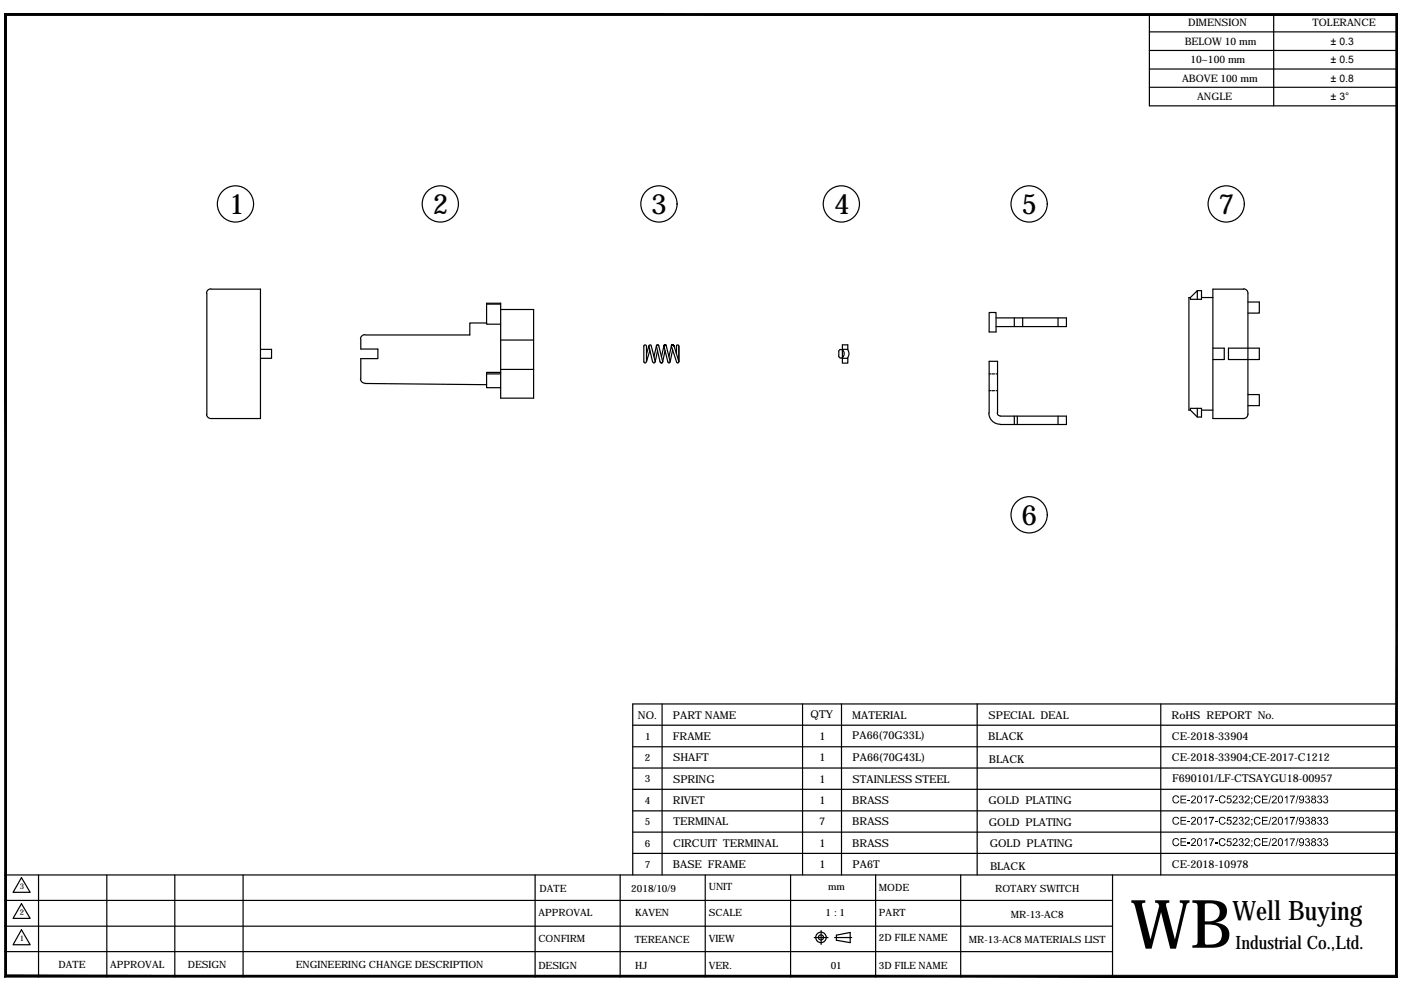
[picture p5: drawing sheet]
<svg xmlns="http://www.w3.org/2000/svg" width="297mm" height="210mm" viewBox="0 0 297 210" stroke-linecap="round" stroke-linejoin="round" font-family="sans-serif">
<g fill="#000" stroke="#000" stroke-width=".21">
<path d="M1 2.9v.4h295zM1 2.9h295.3l-.3 .4z"/>
<path d="M296 3.3v203.5l.3-203.9zM296.3 2.9v204.3l-.3-.4z"/>
<path d="M1 2.9v204.3l.4-.4zM1 2.9h.4v203.9z"/>
<path d="M1.4 206.8l294.9 .4-.3-.4zM1 207.2l.4-.4 294.9 .4z"/>
</g>
<g fill="none" stroke="#000" stroke-width=".25">
<path d="M243.7 2.9v19.5h52.6M243.7 10.7h52.6M243.7 6.8h52.6M243.7 14.6h52.6M243.7 18.5h52.6M270 2.9v19.5M43.9 62.2v25.6M44.7 61.2a.92 .92 0 0 0-.9 1M44.7 61.3h10.5v27.4h-10.5a.92 .92 0 0 1-.9-.9M55.2 74.1h2.4v1.9h-2.4M76.5 71.9v2.1h3.6v2h-3.6v4.4M77.4 71a.92 .92 0 0 0-1 .9"/>
<path d="M103.2 68.5h-3.6v2.5h-22.2M103.2 79.3h3M103.2 64.5h3M106.2 79h-3v3.2h3M106.2 65.6h6.9v18.8h-6.9v-20.1h-3v4.4h3M106.2 78.3h6.9M106.2 72.1h6.9M136.6 73.2h.3l.2 .2v3.3l-.3 .3-.3-.3zM137.6 73.4v-.2h.4l.9 3.5M137.6 73.4l.7 3.3 .4 .3 .2-.3M137.6 73.4l-.5 1.6M137.8 74.3l-.7 2.4"/>
<path d="M139.2 73.2h.4l.1 .2 .8 3.3-.2 .3-.4-.3zM139.4 74.3l-.5 2.4M139.7 73.4l-.1-.2h-.4l-.5 2.4M139.9 76.7l.4 .3 .2-.3M140.3 75.6l.5-2.2 .8 3.5 .2 .1 .3-.3M140.8 73.4v-.2h.4l.9 3.5M140.8 73.2h.4l.1 .2-.3-.3-.2 .3zM141 74.3l-.5 2.4M142.4 73.2l-.1 .2 .3-.3 .3 .3-.3-.3-.3 .3 .3-.3 .3 .3-.1-.2zM142.6 74.2l-.5 2.5M142.9 73.4l1 3.3v-3.3M143.4 75v-1.6l.3-.3 .2 .3v3.3l-.2 .3-.2-.1-1.2-3.5-.5 2.2"/>
<path d="M177.8 74.5v1l.3 .4M178.1 74.1l-.3 .4M178.2 74.1h.4M178.5 74.1a1.17 1.17 0 0 1 0 1.8M178.6 74.1h1.1v-1h-1.1v2.9h1.1v1h-1.1v-1.1h-.4M179.7 74.1a1.43 1.43 0 0 1 0 1.8M209.7 66.3h1.5v4.1h-1.5zM209.7 79.3h.3M210.3 79.3h.6M211.2 79.3h.3M211.2 67.4h14.9v1.8h-14.9M215.1 67.4v1.8"/>
<path d="M216.8 67.4v1.8M224.3 67.4v1.8M253.9 63.5v-1.9l-1.5 1.5h-.3v23.9h.3M253.9 61.6h.8v1.9h-2.3v-.4M254.7 63.1h2.5M257.2 73.8h2.4v2.4h-2.4M260.5 73.8h6.5v2.4h-6.5zM263.7 61.2a.92 .92 0 0 1 .9 1v25.6a.92 .92 0 0 1-.9 .9M263.7 61.3h-6.5v27.4h6.5M264.6 64h2.4v2.4h-2.4M76.4 80.3a.92 .92 0 0 0 1 .9M77.4 81.3l25.8 .3"/>
<path d="M209.7 87.6a2.38 2.38 0 0 0 2.3 2.3M209.7 87.6v-11h1.8v11M209.7 82.8h.3M210.3 82.8h.6M211.2 82.8h.3M211.4 87.6a.6 .6 0 0 0 .6 .6M212.1 88.2h14v1.8h-14M215.1 88.2v1.8M215.7 88.2v1.8M224.3 88.2v1.8M253.9 86.6v1.8h.8v-1.8h-2.3v.4l1.5 1.4M254.7 87h2.5"/>
<path d="M264.6 83.7h2.4v2.3h-2.4M134.2 158.3h162.1M134.2 153.8h162.1M140.4 149.3v36.2M170.2 149.3v36.2M178.4 149.3v36.2M207.2 149.3v36.2M246.1 149.3v36.2M296.3 149.3h-162.1v36.2M134.2 176.4h162.1M134.2 171.9h162.1M134.2 167.4h162.1"/>
<path d="M134.2 162.8h162.1M1 196.4h234.9M1 185.5h295.3M1 190.9h234.9M4.6 186.1l1.8 3.1h-3.6zM4.6 191.6l1.8 3.1h-3.6zM4.6 197.1l1.8 3.2h-3.6zM8.2 185.5v21.7M22.6 185.5v21.7M37.1 185.5v21.7M51.5 185.5v21.7M113.5 185.5v21.7"/>
<path d="M131.5 185.5v21.7M134.2 180.9h162.1M149.5 185.5v21.7M167.6 185.5v21.7M172.6 198.8h3M174.1 197.3v2.9M177 198.8h3.6M177.3 198.3l3-.6v2.2l-3-.5zM185.7 185.5v21.7M203.7 185.5v21.7M235.9 185.5v21.7M1 201.8h234.9"/>
<circle cx="49.9" cy="43.2" r="3.8"/>
<circle cx="93.4" cy="43.2" r="3.8"/>
<circle cx="139.7" cy="43.2" r="3.8"/>
<circle cx="178.4" cy="43.2" r="3.8"/>
<circle cx="218.2" cy="43.2" r="3.8"/>
<circle cx="260" cy="43.2" r="3.8"/>
<circle cx="218.2" cy="109.2" r="3.8"/>
<circle cx="174.1" cy="198.8" r="1.11"/>
<circle cx="174.1" cy="198.8" r=".54"/>
</g>
<g fill="#000">
<path d="M248.7 173.4h.1a.71 .71 0 0 1 1.2 .2l-.2 .1a.54 .54 0 0 0-.8-.3 .54 .54 0 0 0-.2 .8v.1a.48 .48 0 0 0 .5 .4 .48 .48 0 0 0 .5-.4h.2l-.1 .2a.79 .79 0 0 1-1.1 .2 .79 .79 0 0 1-.1-1.2zM248.7 178l.4-.3a.63 .63 0 0 1 .9 .5h-.2a.59 .59 0 0 0-.9-.1 .59 .59 0 0 0 0 .9 .47 .47 0 0 0 .5 .2 .47 .47 0 0 0 .4-.4h.2l-.1 .4a.81 .81 0 0 1-1.2-.1 .81 .81 0 0 1 0-1.1zM249 168.7h.8l.2 .3-.2 .2a.56 .56 0 0 0-.8-.3 .56 .56 0 0 0-.2 .9 .49 .49 0 0 0 .5 .3 .49 .49 0 0 0 .5-.3h.2l-.1 .3a.79 .79 0 0 1-1.1 .1 .79 .79 0 0 1-.2-1zM250.3 173.2h1.2v.2h-1v.5h.9v.2h-.9v.6h1v.1h-1.2zM250.3 177.7h1.2v.2h-1v.5h.9v.2h-.9v.6h1v.2h-1.2zM250.3 168.7h1.2v.2h-1v.5h.9v.2h-.9v.5h1v.2h-1.2zM251.7 174.1h.6v.2h-.6zM251.7 178.7h.6v.2h-.6zM251.7 169.6h.6v.2h-.6zM252.7 173.3h.1a.53 .53 0 0 1 .7 .2 .53 .53 0 0 1-.3 .7l-.4 .5h.8v.1h-1.1l.5-.7a.45 .45 0 0 0 .2-.7h-.4l-.1 .3-.2-.1zM252.6 177.8a.56 .56 0 0 1 .9 .2 .56 .56 0 0 1-.3 .8l-.4 .4h.8v.2h-1.1l.1-.4 .5-.3a.36 .36 0 0 0 .3-.5 .36 .36 0 0 0-.5-.2l-.4 .2zM252.6 168.9a.52 .52 0 0 1 .9 0 .52 .52 0 0 1-.3 .8l-.4 .4h.8v.2h-1.1l.1-.4 .5-.3a.39 .39 0 0 0 .2-.5 .39 .39 0 0 0-.3-.3l-.3 .3h-.2z"/>
<path d="M255.2 173.6l.6-.4v1.6h-.2v-1.2l-.4 .2zM255.2 178.1l.6-.4v1.7h-.2v-1.3l-.4 .2zM255.3 169l.5-.3v1.6h-.2v-1.3l-.4 .3zM256.3 173.2h1.1v.2l-.5 .8-.1 .6h-.2v-.5l.6-.9h-.9zM256.3 177.8h1.1l-.4 .8-.2 .8h-.2v-.6l.6-.8h-.9zM256.3 168.7h1.1l-.4 .8-.2 .8h-.2v-.5l.6-.9h-.9zM257.6 174.1h.6v.2h-.6zM257.6 178.7h.6v.2h-.6zM257.6 169.6h.6v.2h-.6zM258.5 173.5l.1-.1a.71 .71 0 0 1 1.2 .2l-.2 .1a.54 .54 0 0 0-.7-.3 .54 .54 0 0 0-.2 .8 .48 .48 0 0 0 .4 .5 .48 .48 0 0 0 .5-.4l.2 .1a.76 .76 0 0 1-1 .4 .76 .76 0 0 1-.3-1.1zM258.6 178l.3-.3a.69 .69 0 0 1 .9 .5h-.2a.49 .49 0 0 0-.5-.3 .49 .49 0 0 0-.4 .5v.3a.48 .48 0 0 0 .4 .5 .48 .48 0 0 0 .5-.4h.3l-.2 .4a.81 .81 0 0 1-1.1 0 .81 .81 0 0 1-.1-1.1zM258.5 169a.72 .72 0 0 1 .7-.4 .72 .72 0 0 1 .6 .5l-.2 .1a.54 .54 0 0 0-.7-.3 .54 .54 0 0 0-.3 .7 .52 .52 0 0 0 .4 .5 .52 .52 0 0 0 .6-.3h.3l-.2 .3a.79 .79 0 0 1-1.1 .1 .79 .79 0 0 1-.1-1.1z"/>
<path d="M260.3 173.2h.8v.2h-.7v.4a.52 .52 0 0 1 .7 .3 .52 .52 0 0 1-.4 .7 .52 .52 0 0 1-.6-.4h.2a.35 .35 0 0 0 .5 .2 .35 .35 0 0 0 .1-.5 .35 .35 0 0 0-.6 0h-.2zM260.3 177.8h.8v.2h-.7l-.1 .4a.54 .54 0 0 1 .8 .2 .54 .54 0 0 1-.3 .8 .54 .54 0 0 1-.7-.4l.2-.1a.37 .37 0 0 0 .4 .2 .37 .37 0 0 0 .3-.4 .37 .37 0 0 0-.5-.2l-.4 .1zM260.3 168.7h.8v.2h-.7l-.1 .4a.53 .53 0 0 1 .8 .3 .53 .53 0 0 1-.3 .7 .53 .53 0 0 1-.7-.4h.2a.36 .36 0 0 0 .5 .2 .36 .36 0 0 0 .1-.6 .36 .36 0 0 0-.6 0h-.2zM261.5 173.3h.1a.59 .59 0 0 1 .8 .3l-.2 .5-.6 .5 .8 .1v.1h-1.1v-.2l.5-.4a.51 .51 0 0 0 .2-.8h-.3l-.2 .3-.2-.1zM261.5 177.8a.56 .56 0 0 1 .8 .2 .56 .56 0 0 1-.3 .8l-.4 .4h.8v.2h-1.1l.6-.8a.34 .34 0 0 0 .3-.4 .34 .34 0 0 0-.3-.3 .34 .34 0 0 0-.4 .3h-.2zM261.4 168.9h.1a.54 .54 0 0 1 .5-.2 .54 .54 0 0 1 .4 .4l-.1 .3-.7 .7h.8v.2h-1.1l.2-.4 .4-.3a.39 .39 0 0 0 .3-.5 .39 .39 0 0 0-.4-.3l-.3 .3h-.2zM262.7 173.3h.1a.44 .44 0 0 1 .7 0 .44 .44 0 0 1-.1 .7 .53 .53 0 0 1 0 .9 .53 .53 0 0 1-.8-.5h.2a.35 .35 0 0 0 .4 .3 .35 .35 0 0 0 .3-.4 .35 .35 0 0 0-.5-.2l.1-.2a.27 .27 0 0 0 .3-.2 .27 .27 0 0 0-.2-.3 .27 .27 0 0 0-.3 .2h-.3zM262.8 177.8a.43 .43 0 0 1 .6 0 .43 .43 0 0 1 0 .7 .52 .52 0 0 1 0 .8 .52 .52 0 0 1-.8-.4h.2a.35 .35 0 0 0 .4 .3 .35 .35 0 0 0 .3-.4 .35 .35 0 0 0-.5-.2l.1-.2a.27 .27 0 0 0 .3-.2 .27 .27 0 0 0-.3-.3 .27 .27 0 0 0-.2 .3l-.3-.1zM262.7 168.8a.46 .46 0 0 1 .7-.1 .46 .46 0 0 1 0 .7 .52 .52 0 0 1 0 1 .52 .52 0 0 1-.8-.5l.2-.1a.33 .33 0 0 0 .4 .3 .33 .33 0 0 0 .3-.4 .33 .33 0 0 0-.5-.2l.1-.1a.28 .28 0 0 0 .3-.2 .28 .28 0 0 0-.2-.4 .28 .28 0 0 0-.3 .3h-.3zM264.1 173.3a.56 .56 0 0 1 .8 .2 .56 .56 0 0 1-.3 .8l-.5 .4h.9v.1h-1.1l.3-.5a.59 .59 0 0 0 .4-.9h-.3l-.2 .3-.2-.1zM264.1 177.8h.2a.51 .51 0 0 1 .7 .3 .51 .51 0 0 1-.4 .6l-.5 .5h.9v.2h-1.1l.1-.4 .6-.5a.31 .31 0 0 0 0-.6 .31 .31 0 0 0-.5 .2v.1h-.2zM263.9 168.9h.1a.53 .53 0 0 1 .9 0 .53 .53 0 0 1-.3 .8l-.5 .4h.9v.2h-1.1v-.3l.6-.4a.4 .4 0 0 0 .2-.4 .4 .4 0 0 0-.3-.4l-.3 .1v.2h-.2z"/>
<path d="M265.9 173.5l.1-.1a.71 .71 0 0 1 1.3 .2l-.2 .1a.59 .59 0 0 0-.9-.1 .59 .59 0 0 0 0 .9l.1 .1a.48 .48 0 0 0 .8-.3h.2l-.1 .2a.77 .77 0 0 1-1 .3 .77 .77 0 0 1-.3-1zM266 178l.4-.3a.63 .63 0 0 1 .9 .5h-.2a.59 .59 0 0 0-.9-.1 .59 .59 0 0 0 0 .9 .47 .47 0 0 0 .5 .2 .47 .47 0 0 0 .4-.4h.2l-.2 .5-.3 .1-.7-.1-.2-.5zM266 168.9a.74 .74 0 0 1 1.3 .2l-.2 .1a.56 .56 0 0 0-.8-.3 .56 .56 0 0 0-.2 .9 .49 .49 0 0 0 .5 .3 .49 .49 0 0 0 .5-.3h.2l-.2 .3a.79 .79 0 0 1-1.1 0 .79 .79 0 0 1 0-1.1zM267.6 173.2h1.2v.2h-1v.5h.9v.2h-.9v.6h1v.1h-1.2zM267.6 177.7h1.2v.2h-1v.5h.9v.2h-.9v.6h1v.2h-1.2zM267.6 168.7h1.2v.2h-1v.5h.9v.2h-.9v.5h1v.2h-1.2zM269.4 173.2h.1l-.4 1.7h-.2zM269.4 177.7h.1l-.4 1.7h-.2zM269.4 168.7h.1l-.4 1.7h-.2zM269.9 173.3a.58 .58 0 0 1 .8 .3 .58 .58 0 0 1-.5 .7l-.3 .4h.8v.1h-1.1l.5-.7a.45 .45 0 0 0 .2-.7h-.3l-.1 .3-.2-.1zM269.7 177.9a.57 .57 0 0 1 1 0 .57 .57 0 0 1-.4 .9l-.4 .4h.8v.2h-1.1l.1-.4 .5-.3a.36 .36 0 0 0 .3-.5 .36 .36 0 0 0-.5-.2l-.3 .2zM269.7 168.9a.54 .54 0 0 1 .9 0 .54 .54 0 0 1-.3 .8l-.4 .4h.8v.2h-1.1l.2-.4 .4-.3a.37 .37 0 0 0 .3-.5 .37 .37 0 0 0-.5-.2l-.1 .2h-.2z"/>
<path d="M272.4 173.6l.6-.4v1.6h-.2v-1.2l-.4 .2zM272.4 178.1l.6-.4v1.7h-.2v-1.3l-.4 .2zM272.5 169l.5-.3v1.6h-.2v-1.3l-.4 .3zM273.5 173.2h1.1v.2l-.6 .8-.1 .6h-.2l.1-.5 .5-.9h-.8zM273.5 177.8h1.1l-.6 .9-.1 .7h-.2l.1-.6 .5-.8h-.8zM273.5 168.7h1.1l-.5 .8-.2 .8h-.2l.1-.5 .5-.9h-.8zM275.1 173.2h.2l-.5 1.7h-.1zM275.1 177.7h.2l-.5 1.7h-.1zM275.1 168.7h.2l-.5 1.7h-.1zM276.8 173.4a.45 .45 0 0 1 .6-.1 .45 .45 0 0 1 .1 .7 .51 .51 0 0 1 0 .8 .51 .51 0 0 1-.8-.4h.2a.33 .33 0 0 0 .4 .3 .33 .33 0 0 0 .2-.4 .33 .33 0 0 0-.4-.2v-.2a.28 .28 0 0 0 .4-.2 .28 .28 0 0 0-.3-.4 .28 .28 0 0 0-.3 .3h-.2zM276.8 177.9a.43 .43 0 0 1 .7-.1 .43 .43 0 0 1 0 .7 .51 .51 0 0 1 0 .8 .51 .51 0 0 1-.8-.4h.2a.33 .33 0 0 0 .4 .3 .33 .33 0 0 0 .2-.4 .33 .33 0 0 0-.4-.2v-.2a.27 .27 0 0 0 .3-.2 .27 .27 0 0 0-.3-.3 .27 .27 0 0 0-.2 .3l-.2-.1zM276.8 168.9v-.1a.45 .45 0 0 1 .7 0 .45 .45 0 0 1 0 .6 .49 .49 0 0 1 0 .9 .49 .49 0 0 1-.8-.4l.2-.1a.33 .33 0 0 0 .4 .3 .33 .33 0 0 0 .2-.4 .33 .33 0 0 0-.4-.2v-.1a.29 .29 0 0 0 .4-.2 .29 .29 0 0 0-.1-.3 .29 .29 0 0 0-.4 0l-.1 .2h-.2z"/>
<path d="M279.4 173.3a.44 .44 0 0 1 .7 0 .44 .44 0 0 1-.1 .7h.1a.53 .53 0 0 1-.1 .9 .53 .53 0 0 1-.7-.5h.1a.33 .33 0 0 0 .4 .3 .33 .33 0 0 0 .3-.4 .33 .33 0 0 0-.5-.2l.1-.2a.28 .28 0 0 0 .4-.2 .28 .28 0 0 0-.3-.4 .28 .28 0 0 0-.3 .3h-.2zM279.3 178a.46 .46 0 0 1 .7-.2 .46 .46 0 0 1 .1 .7 .52 .52 0 0 1-.1 .8 .52 .52 0 0 1-.7-.4h.1a.35 .35 0 0 0 .4 .3 .35 .35 0 0 0 .3-.4 .35 .35 0 0 0-.5-.2l.1-.2a.26 .26 0 0 0 .3-.2 .26 .26 0 0 0-.2-.3 .26 .26 0 0 0-.3 .2h-.2zM279.3 168.9a.47 .47 0 0 1 .7-.2 .47 .47 0 0 1 0 .7 .52 .52 0 0 1 0 1 .52 .52 0 0 1-.7-.5l.1-.1a.33 .33 0 0 0 .4 .3 .33 .33 0 0 0 .3-.4 .33 .33 0 0 0-.5-.2l.1-.1a.29 .29 0 0 0 .4-.2 .29 .29 0 0 0-.3-.4 .29 .29 0 0 0-.3 .3h-.2zM280.6 173.3h.1a.43 .43 0 0 1 .6 0 .43 .43 0 0 1 0 .7 .51 .51 0 0 1 0 .8 .51 .51 0 0 1-.8-.4h.2a.33 .33 0 0 0 .4 .3 .33 .33 0 0 0 .3-.4 .33 .33 0 0 0-.5-.2l.1-.2a.28 .28 0 0 0 .3-.2 .28 .28 0 0 0-.2-.4 .28 .28 0 0 0-.3 .3h-.3zM280.7 177.8a.43 .43 0 0 1 .6 0 .43 .43 0 0 1 0 .7 .53 .53 0 0 1 0 .9 .53 .53 0 0 1-.8-.5h.2a.33 .33 0 0 0 .4 .3 .33 .33 0 0 0 .2-.4 .33 .33 0 0 0-.4-.2l.1-.2a.29 .29 0 0 0 .3-.2 .29 .29 0 0 0-.3-.4 .29 .29 0 0 0-.2 .4l-.3-.1zM280.6 168.8a.48 .48 0 0 1 .7-.1 .48 .48 0 0 1 .1 .7h-.1a.52 .52 0 0 1 0 .9 .52 .52 0 0 1-.8-.4l.2-.1a.33 .33 0 0 0 .4 .3 .33 .33 0 0 0 .3-.4 .33 .33 0 0 0-.5-.2l.1-.1a.28 .28 0 0 0 .3-.2 .28 .28 0 0 0-.2-.4 .28 .28 0 0 0-.3 .3h-.3z"/>
<path d="M253.9 173.4h.1a.58 .58 0 0 1 .7 0 .58 .58 0 0 1 .2 .7 .58 .58 0 0 1-.7 .7 .58 .58 0 0 1-.4-.8zM254.2 173.4l-.2 .7a.44 .44 0 0 0 .1 .5 .44 .44 0 0 0 .5 .1l.1-.6a.5 .5 0 0 0-.5-.7z"/>
<path d="M253.9 177.9h.1a.56 .56 0 0 1 .7 0 .56 .56 0 0 1 .2 .6l-.1 .4a.48 .48 0 0 1-.5 .5 .48 .48 0 0 1-.4-.5l-.1-.7zM254.1 178l-.1 .5a.53 .53 0 0 0 .5 .7l.2-.7a.44 .44 0 0 0-.1-.5 .44 .44 0 0 0-.5 0z"/>
<path d="M253.9 168.9a.58 .58 0 0 1 .7-.1 .58 .58 0 0 1 .3 .7v.1a.58 .58 0 0 1-.7 .7 .58 .58 0 0 1-.4-.8zM254.1 168.9l-.1 .6a.39 .39 0 0 0 .1 .5 .39 .39 0 0 0 .5 0l.1-.6a.46 .46 0 0 0-.5-.5z"/>
<path d="M265.3 173.6h.2v.3h-.2zM265.3 174.6h.2l-.2 .6z"/>
<path d="M265.3 178.2h.2v.2h-.2zM265.3 179.2h.2l-.1 .5-.1-.1 .1-.1z"/>
<path d="M265.3 169.1h.2v.3h-.2zM265.3 170.1h.2l-.2 .6z"/>
<path d="M271.1 173.4a.56 .56 0 0 1 .7 0 .56 .56 0 0 1 .2 .6v.1a.58 .58 0 0 1-.6 .7 .58 .58 0 0 1-.5-.8zM271.2 173.5l-.1 .5a.5 .5 0 0 0 .5 .7l.2-.2v-.5a.47 .47 0 0 0-.4-.6z"/>
<path d="M271.2 177.8a.75 .75 0 0 1 .8 .3 .75 .75 0 0 1-.1 .9 .52 .52 0 0 1-.6 .4 .52 .52 0 0 1-.4-.6v-.6zM271.3 177.9l-.2 .7a.44 .44 0 0 0 .1 .5 .44 .44 0 0 0 .5 .1l.1-.6a.55 .55 0 0 0-.5-.7z"/>
<path d="M271 168.9a.59 .59 0 0 1 .8-.1 .59 .59 0 0 1 .2 .7l-.1 .4a.53 .53 0 0 1-.6 .4 .53 .53 0 0 1-.4-.7zM271.3 168.9l-.2 .6a.39 .39 0 0 0 .1 .5 .39 .39 0 0 0 .5 0l.1-.4a.58 .58 0 0 0-.4-.8z"/>
<path d="M275.4 173.4a.58 .58 0 0 1 .8-.1 .58 .58 0 0 1 .3 .7v.3a.52 .52 0 0 1-.5 .5 .52 .52 0 0 1-.6-.3h.2a.37 .37 0 0 0 .6 .1 .37 .37 0 0 0 .1-.5 .52 .52 0 0 1-.7 .1 .52 .52 0 0 1-.2-.8zM275.6 173.7a.35 .35 0 0 0 .7 0 .35 .35 0 0 0-.7 0z"/>
<path d="M275.5 177.9a.58 .58 0 0 1 .7-.1 .58 .58 0 0 1 .3 .7v.1a.54 .54 0 0 1-.3 .7 .54 .54 0 0 1-.8-.3h.2a.37 .37 0 0 0 .6 .1 .37 .37 0 0 0 .1-.5v.1a.54 .54 0 0 1-.8 0 .54 .54 0 0 1 0-.8zM275.6 178.3a.37 .37 0 0 0 .7 0 .37 .37 0 0 0-.7 0z"/>
<path d="M275.5 168.8a.67 .67 0 0 1 .8 .1 .67 .67 0 0 1 .2 .8l-.1 .3a.49 .49 0 0 1-.5 .3 .49 .49 0 0 1-.5-.3l.2-.1a.35 .35 0 0 0 .5 .2 .35 .35 0 0 0 .2-.5v-.1a.52 .52 0 0 1-.8 .1 .52 .52 0 0 1 0-.8zM275.6 169.2a.35 .35 0 0 0 .7 0 .35 .35 0 0 0-.7 0z"/>
<path d="M278.1 173.3h.1a.44 .44 0 0 1 .6 0 .44 .44 0 0 1-.1 .7h.1a.49 .49 0 0 1 .1 .7 .49 .49 0 0 1-.7 0 .49 .49 0 0 1 0-.7l-.2-.2zM278.3 173.6a.26 .26 0 0 0 .5 0 .26 .26 0 0 0-.5 0zM278.1 174.4a.35 .35 0 0 0 .7 0 .35 .35 0 0 0-.7 0z"/>
<path d="M278 178a.47 .47 0 0 1 .7-.2 .47 .47 0 0 1 .1 .7h-.1a.51 .51 0 0 1 .2 .7 .51 .51 0 0 1-.8 0 .51 .51 0 0 1 .2-.7l-.3-.2zM278.2 178.1a.3 .3 0 0 0 .6 0 .3 .3 0 0 0-.6 0zM278.1 178.9a.35 .35 0 0 0 .7 0 .35 .35 0 0 0-.7 0z"/>
<path d="M278.1 168.8a.46 .46 0 0 1 .7-.1 .46 .46 0 0 1-.1 .7h.1a.49 .49 0 0 1 .1 .8 .49 .49 0 0 1-.7 0 .49 .49 0 0 1 0-.8l-.2-.1zM278.3 169.1a.26 .26 0 0 0 .5 0 .26 .26 0 0 0-.5 0zM278.2 169.8a.33 .33 0 0 0 .6 0 .33 .33 0 0 0-.6 0z"/>
</g>
<text font-size="14.2" x="239.8" y="200.9">WB</text>
<g font-size="6">
<text x="48.6" y="45.4">1</text>
<text x="91.7" y="45.4">2</text>
<text x="138.1" y="45.4">3</text>
<text x="176.9" y="45.4">4</text>
<text x="216.6" y="45.4">5</text>
<text x="258.4" y="45.4">7</text>
<text x="216.6" y="111.3">6</text>
</g>
<text font-size="5.7" x="261.3" y="195">Well Buying</text>
<text font-size="3.9" x="262" y="201.3">Industrial Co.,Ltd.</text>
<g font-size="2.3">
<text x="135.2" y="152.4">NO.</text>
<text x="142.7" y="152.4">PART NAME</text>
<text x="171.9" y="152.3">QTY</text>
<text x="180.7" y="152.4">MATERIAL</text>
<text x="209.6" y="152.4">SPECIAL DEAL</text>
<text x="248.4" y="152.4">RoHS REPORT No.</text>
<text x="142.7" y="156.9">FRAME</text>
<text x="142.7" y="161.4">SHAFT</text>
<text x="173.7" y="156.9">1</text>
<text x="173.7" y="161.4">1</text>
<text x="180.7" y="156.6">PA66(70G33L)</text>
<text x="180.8" y="161.4">PA66(70G43L)</text>
<text x="209.5" y="156.9">BLACK</text>
<text x="209.7" y="161.7">BLACK</text>
<text x="248.5" y="161.3">CE-2018-33904;CE-2017-C1212</text>
<text x="248.5" y="156.9">CE-2018-33904</text>
<text x="142.7" y="166">SPRING</text>
<text x="173.7" y="166">1</text>
<text x="180.8" y="166">STAINLESS STEEL</text>
<text x="248.5" y="165.9">F690101/LF-CTSAYGU18-00957</text>
<text x="142.7" y="170.5">RIVET</text>
<text x="173.7" y="170.5">1</text>
<text x="180.7" y="170.5">BRASS</text>
<text x="209.6" y="170.5">GOLD PLATING</text>
<text x="142.7" y="179.5">CIRCUIT TERMINAL</text>
<text x="142.8" y="175">TERMINAL</text>
<text x="173.7" y="175">7</text>
<text x="173.7" y="179.5">1</text>
<text x="180.7" y="175">BRASS</text>
<text x="180.7" y="179.5">BRASS</text>
<text x="209.7" y="175">GOLD PLATING</text>
<text x="209.8" y="179.5">GOLD PLATING</text>
<text x="142.7" y="184.1">BASE FRAME</text>
<text x="173.7" y="184.1">1</text>
<text x="180.8" y="184.1">PA6T</text>
<text x="209.9" y="184.4">BLACK</text>
<text x="248.5" y="184.1">CE-2018-10978</text>
</g>
<g font-size="2.2">
<text x="251.9" y="5.6">DIMENSION</text>
<text x="278.3" y="5.6">TOLERANCE</text>
<text x="251.2" y="9.5">BELOW 10 mm</text>
<text x="282.1" y="9.5">± 0.3</text>
<text x="250.6" y="17.4">ABOVE 100 mm</text>
<text x="252.4" y="13.4">10~100 mm</text>
<text x="282.1" y="13.4">± 0.5</text>
<text x="282.1" y="17.4">± 0.8</text>
<text x="253.8" y="21.3">ANGLE</text>
<text x="282.1" y="21.3">± 3°</text>
</g>
<g font-size="2.1">
<text x="136.7" y="161.3">2</text>
<text x="136.8" y="156.8">1</text>
<text x="136.7" y="165.9">3</text>
<text x="136.7" y="170.4">4</text>
<text x="136.7" y="174.9">5</text>
<text x="136.7" y="179.5">6</text>
<text x="136.7" y="184">7</text>
<text x="114.4" y="189.1">DATE</text>
<text x="133.8" y="189.1">2018/10/9</text>
<text x="150.3" y="188.7">UNIT</text>
<text x="175.6" y="188.7">mm</text>
<text x="186.4" y="188.8">MODE</text>
<text x="211" y="189.1">ROTARY SWITCH</text>
<text x="114.2" y="194.1">APPROVAL</text>
<text x="134.7" y="194.1">KAVEN</text>
<text x="150.3" y="194.1">SCALE</text>
<text x="175" y="194.1">1 : 1</text>
<text x="186.4" y="194.1">PART</text>
<text x="214.3" y="194.6">MR-13-AC8</text>
<text x="114.2" y="199.7">CONFIRM</text>
<text x="134.6" y="200">TEREANCE</text>
<text x="150.3" y="199.7">VIEW</text>
<text x="186.4" y="199.5">2D FILE NAME</text>
<text x="205.4" y="200">MR-13-AC8 MATERIALS LIST</text>
<text x="12.4" y="205.3">DATE</text>
<text x="23.3" y="205.3">APPROVAL</text>
<text x="39.9" y="205.3">DESIGN</text>
<text x="62.7" y="205.3">ENGINEERING CHANGE DESCRIPTION</text>
<text x="114.2" y="205.4">DESIGN</text>
<text x="134.7" y="205.4">HJ</text>
<text x="150.3" y="205.4">VER.</text>
<text x="176.1" y="205.4">01</text>
<text x="186.4" y="205.4">3D FILE NAME</text>
</g>
<g font-size="1.7">
<text x="4.2" y="188.5">3</text>
<text x="4.2" y="194.1">2</text>
<text x="4.2" y="199.6">1</text>
</g>
</svg>
